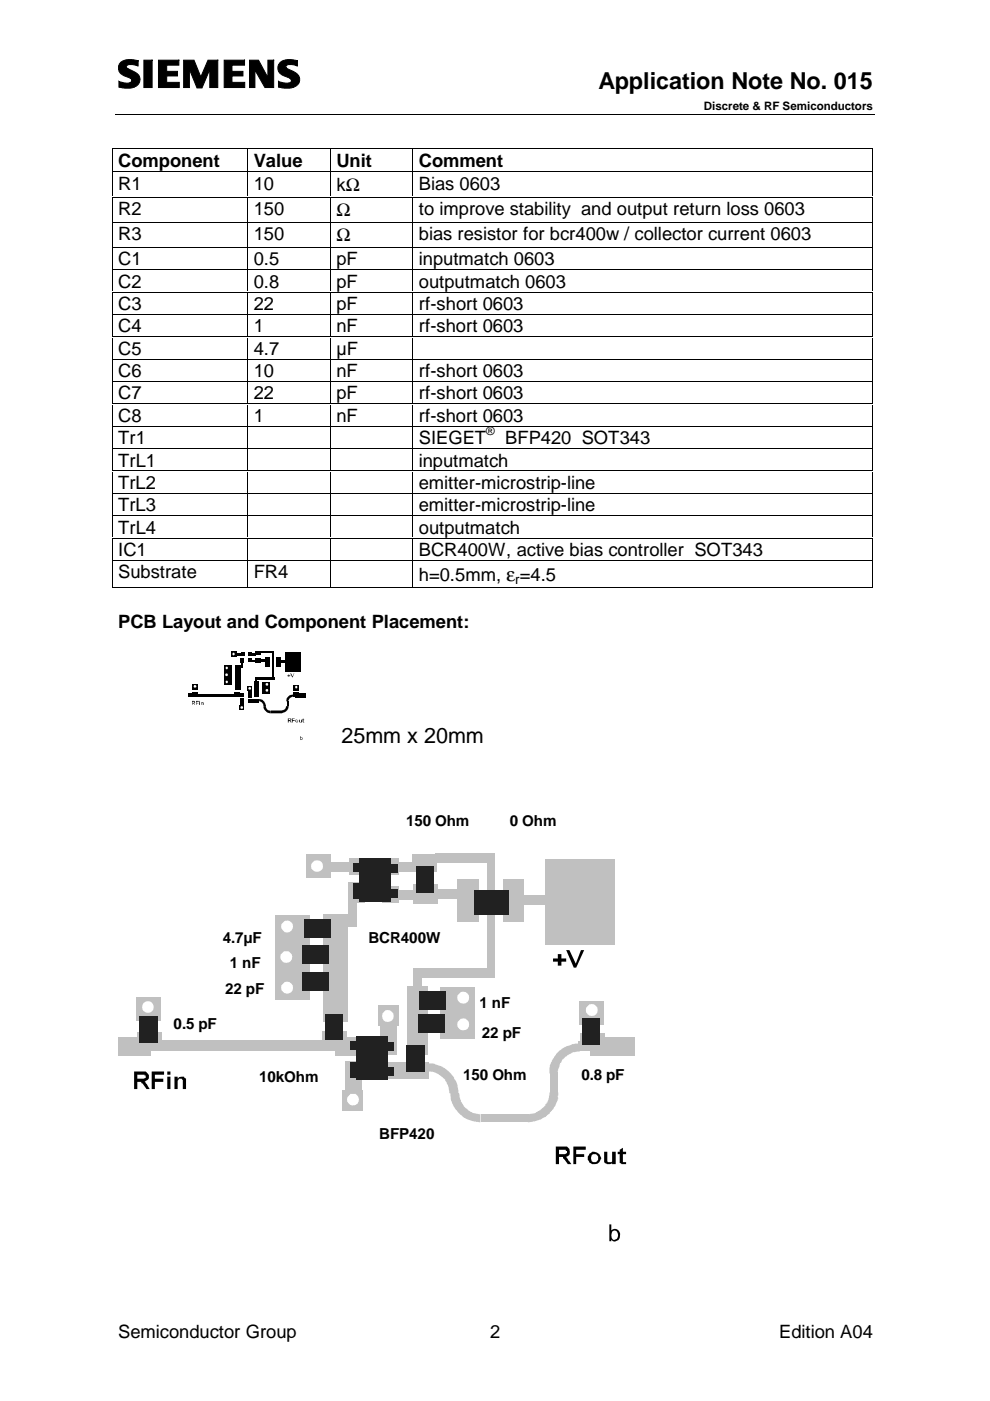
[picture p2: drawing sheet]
<svg xmlns="http://www.w3.org/2000/svg" width="210mm" height="297mm" viewBox="0 0 210 297" stroke-linecap="round" stroke-linejoin="round" font-family="sans-serif">
<g fill="#000">
<path d="M25.5 13.4l.4-.4 .8-.3 1.3-.1 1.3 .3v1.1l-1.1-.3h-.9l-.5 .2-.1 .4 2.1 1.1 .7 .6 .2 .8-.3 1a2.38 2.38 0 0 1-1.7 .9h-1.3l-1.2-.2v-1.3l1.4 .4h.9l.5-.4v-.3l-.3-.3-1.7-.7a1.62 1.62 0 0 1-.9-1.1v-.8zM30.5 12.8h1.7v5.8h-1.7zM33.6 12.8h4.3v1h-2.6v1.3h2.3v1h-2.3v1.4h2.7v1.1h-4.4zM38.9 12.8h2.2l1.5 3.5 1.5-3.5h2.1v5.8h-1.7v-3.9l-1.7 3.9h-1l-1.6-3.9v3.9h-1.3zM47.5 12.8h4.3v1h-2.6v1.3h2.3v1h-2.3v1.4h2.7v1.1h-4.4zM52.9 12.8h1.9l2 3.6v-3.6h1.2v5.8h-1.8l-2.2-3.8v3.8h-1.1zM59.3 13.4l.6-.5 1-.3 2.2 .3v1.1l-1-.3h-1l-.4 .2-.1 .5 2.4 1.3 .5 .7v.7a2.11 2.11 0 0 1-2 1.6h-1.3l-1.2-.2v-1.3l1.1 .4h1.1a.51 .51 0 0 0 .6-.3 .51 .51 0 0 0-.2-.6l-1.8-.8-.5-.4-.3-.5-.1-.8z" fill-rule="evenodd"/>
<path d="M40.7 148.6h.5l.2 .3-.3 .2 .3 .4-.4-.4h-.2l-.1 .4zM40.8 148.8v.2l.4-.1-.1-.1z" fill-rule="evenodd"/>
<path d="M41.6 148.6h.6v.2h-.6v.2h.5l-.5 .1v.4z" fill-rule="evenodd"/>
<path d="M42.2 148.6h.2v.2h-.2zM42.2 148.9h.2v.6h-.2z" fill-rule="evenodd"/>
<path d="M42.7 148.9v.1l.4-.1 .1 .6h-.2v-.5l-.3 .1v.4z" fill-rule="evenodd"/>
<path d="M55.9 149.7h.5v.3a.9 .9 0 0 0 .8 .6l.2 .1v.5l-.8-.1-.6-.6z" fill-rule="evenodd"/>
<path d="M57.4 150.6h2.4v.6h-2.4v-.6l.1 .2 .1-.1v.4h-.1h2.3h-.1v-.4l.1 .1h-2.3z" fill-rule="evenodd"/>
<path d="M60.7 149.7h.5a1.45 1.45 0 0 1-1.4 1.4v-.5l.6-.2z" fill-rule="evenodd"/>
<path d="M61 152.3l.7 .1 .1 .2-.3 .2 .3 .4-.4-.4h-.2v.4h-.2zM61.2 152.4v.3l.4-.1-.1-.2z" fill-rule="evenodd"/>
<path d="M60.9 147.9l.6-.6h.7v.5l-.2-.1-.5 .2-.4 .5 .1 .3h-.5z" fill-rule="evenodd"/>
<path d="M61.2 142.9l.1 .3h.2l-.2 .3-.1-.1h-.3v-.2h.3z" fill-rule="evenodd"/>
<path d="M61.9 152.3h.6l-.4 .1v.3h.4v.1h-.4v.4h-.2z" fill-rule="evenodd"/>
<path d="M61.5 142.8h.2l.4 .6 .3-.6-.3 .8z" fill-rule="evenodd"/>
<path d="M62.6 152.7h.6v.4h-.5zM62.8 152.7l-.1 .1 .3 .3 .2-.3-.1-.1z" fill-rule="evenodd"/>
<path d="M63.4 152.6h.2v.5l.2-.1v-.4h.2v.6l-.6-.1z" fill-rule="evenodd"/>
<path d="M64.2 152.4l.1-.1v.3h.2l-.2 .1v.4l.2 .1-.3-.1z" fill-rule="evenodd"/>
</g>
<g fill="none" stroke="#000" stroke-width=".21">
<path d="M25.5 13.4l.4-.4 .8-.3 1.3-.1 1.3 .3v1.1l-1.1-.3h-.9l-.5 .2-.1 .4 2.1 1.1 .7 .6 .2 .8-.3 1a2.38 2.38 0 0 1-1.7 .9h-1.3l-1.2-.2v-1.3l1.4 .4h.9l.5-.4v-.3l-.3-.3-1.7-.7a1.62 1.62 0 0 1-.9-1.1v-.8zM30.5 12.8h1.7v5.8h-1.7zM33.6 12.8h4.3v1h-2.6v1.3h2.3v1h-2.3v1.4h2.7v1.1h-4.4zM38.9 12.8h2.2l1.5 3.5 1.5-3.5h2.1v5.8h-1.7v-3.9l-1.7 3.9h-1l-1.6-3.9v3.9h-1.3zM47.5 12.8h4.3v1h-2.6v1.3h2.3v1h-2.3v1.4h2.7v1.1h-4.4zM52.9 12.8h1.9l2 3.6v-3.6h1.2v5.8h-1.8l-2.2-3.8v3.8h-1.1zM59.3 13.4l.6-.5 1-.3 2.2 .3v1.1l-1-.3h-1l-.4 .2-.1 .5 2.4 1.3 .5 .7v.7a2.11 2.11 0 0 1-2 1.6h-1.3l-1.2-.2v-1.3l1.1 .4h1.1a.51 .51 0 0 0 .6-.3 .51 .51 0 0 0-.2-.6l-1.8-.8-.5-.4-.3-.5-.1-.8zM23.8 31.7v4.6M23.8 36.6v5M24 31.5h28.4M24 36.4h28.4M24.5 24.3h161"/>
<path d="M52.5 31.7v4.6M52.5 36.6v5M52.7 31.5h17.2M52.7 36.4h17.2M70 31.7v4.6M70 36.6v5M70.2 31.5h17.2M70.2 36.4h17.2M87.6 31.7v4.6M87.6 36.6v5M87.7 31.5h97.2M87.7 36.4h97.2"/>
<path d="M185 31.7v4.6M185 36.6v5M23.8 41.9v5.1M23.8 47.3v5M23.8 52.6v4.4M23.8 57.3v4.5M24 41.8h28.4M24 47.1h28.4M24 52.4h28.4M24 57.2h28.4M52.5 41.9v5.1M52.5 47.3v5"/>
<path d="M52.5 52.6v4.4M52.5 57.3v4.5M52.7 41.8h17.2M52.7 47.1h17.2M52.7 52.4h17.2M52.7 57.2h17.2M70 41.9v5.1M70 47.3v5M70 52.6v4.4M70 57.3v4.5M70.2 41.8h17.2M70.2 47.1h17.2"/>
<path d="M70.2 52.4h17.2M70.2 57.2h17.2M87.6 41.9v5.1M87.6 47.3v5M87.6 52.6v4.4M87.6 57.3v4.5M87.7 41.8h97.2M87.7 47.1h97.2M87.7 52.4h97.2M87.7 57.2h97.2M185 41.9v5.1M185 47.3v5"/>
<path d="M185 52.6v4.4M185 57.3v4.5M23.8 62.1v4.4M23.8 66.8v4.5M23.8 71.6v4.4M23.8 76.3v4.4M24 61.9h28.4M24 66.7h28.4M24 71.4h28.4M24 76.2h28.4M52.5 62.1v4.4M52.5 66.8v4.5"/>
<path d="M52.5 71.6v4.4M52.5 76.3v4.4M52.7 61.9h17.2M52.7 66.7h17.2M52.7 71.4h17.2M52.7 76.2h17.2M70 62.1v4.4M70 66.8v4.5M70 71.6v4.4M70 76.3v4.4M70.2 61.9h17.2M70.2 66.7h17.2"/>
<path d="M70.2 71.4h17.2M70.2 76.2h17.2M87.6 62.1v4.4M87.6 66.8v4.5M87.6 71.6v4.4M87.6 76.3v4.4M87.7 61.9h97.2M87.7 66.7h97.2M87.7 71.4h97.2M87.7 76.2h97.2M185 62.1v4.4M185 66.8v4.5"/>
<path d="M185 71.6v4.4M185 76.3v4.4M23.8 81v4.5M23.8 85.8v4.4M23.8 90.5v4.5M23.8 95.3v4.4M24 80.9h28.4M24 85.6h28.4M24 90.4h28.4M24 95.1h28.4M24 99.9h28.4M52.5 81v4.5"/>
<path d="M52.5 85.8v4.4M52.5 90.5v4.5M52.5 95.3v4.4M52.7 80.9h17.2M52.7 85.6h17.2M52.7 90.4h17.2M52.7 95.1h17.2M52.7 99.9h17.2M70 81v4.5M70 85.8v4.4M70 90.5v4.5M70 95.3v4.4"/>
<path d="M70.2 80.9h17.2M70.2 85.6h17.2M70.2 90.4h17.2M70.2 95.1h17.2M70.2 99.9h17.2M87.6 81v4.5M87.6 85.8v4.4M87.6 90.5v4.5M87.6 95.3v4.4M87.7 80.9h97.2M87.7 85.6h97.2M87.7 90.4h97.2"/>
<path d="M87.7 95.1h97.2M87.7 99.9h97.2M185 81v4.5M185 85.8v4.4M185 90.5v4.5M185 95.3v4.4M23.8 100v4.5M23.8 104.8v4.4M23.8 109.5v4.4M23.8 114.2v4.5M23.8 119v5.4M24 104.6h28.4"/>
<path d="M24 109.3h28.4M24 114.1h28.4M24 118.8h28.4M52.5 100v4.5M52.5 104.8v4.4M52.5 109.5v4.4M52.5 114.2v4.5M52.5 119v5.4M52.7 104.6h17.2M52.7 109.3h17.2M52.7 114.1h17.2M52.7 118.8h17.2"/>
<path d="M70 100v4.5M70 104.8v4.4M70 109.5v4.4M70 114.2v4.5M70 119v5.4M70.2 104.6h17.2M70.2 109.3h17.2M70.2 114.1h17.2M70.2 118.8h17.2M87.6 100v4.5M87.6 104.8v4.4M87.6 109.5v4.4"/>
<path d="M87.6 114.2v4.5M87.6 119v5.4M87.7 104.6h97.2M87.7 109.3h97.2M87.7 114.1h97.2M87.7 118.8h97.2M185 100v4.5M185 104.8v4.4M185 109.5v4.4M185 114.2v4.5M185 119v5.4M24 124.6h28.4"/>
<path d="M52.7 124.6h17.2M70.2 124.6h17.2M87.7 124.6h97.2"/>
</g>
<g fill="#000">
<path d="M23.7 31.4h.2v.2h-.2zM23.7 36.3h.2v.3h-.2zM52.4 31.4h.3v.2h-.3zM52.4 36.3h.3v.3h-.3zM69.9 31.4h.2v.2h-.2zM69.9 36.3h.2v.3h-.2zM87.5 31.4h.2v.2h-.2zM87.5 36.3h.2v.3h-.2zM184.9 31.4h.3v.2h-.3zM184.9 36.3h.3v.3h-.3zM23.7 41.7h.2v.2h-.2zM23.7 47h.2v.2h-.2z"/>
<path d="M23.7 52.3h.2v.3h-.2zM23.7 57.1h.2v.2h-.2zM52.4 41.7h.3v.2h-.3zM52.4 47h.3v.2h-.3zM52.4 52.3h.3v.3h-.3zM52.4 57.1h.3v.2h-.3zM69.9 41.7h.2v.2h-.2zM69.9 47h.2v.2h-.2zM69.9 52.3h.2v.3h-.2zM69.9 57.1h.2v.2h-.2zM87.5 41.7h.2v.2h-.2zM87.5 47h.2v.2h-.2z"/>
<path d="M87.5 52.3h.2v.3h-.2zM87.5 57.1h.2v.2h-.2zM184.9 41.7h.3v.2h-.3zM184.9 47h.3v.2h-.3zM184.9 52.3h.3v.3h-.3zM184.9 57.1h.3v.2h-.3zM23.7 61.8h.2v.2h-.2zM23.7 66.6h.2v.2h-.2zM23.7 71.3h.2v.2h-.2zM23.7 76h.2v.3h-.2zM52.4 61.8h.3v.2h-.3zM52.4 66.6h.3v.2h-.3z"/>
<path d="M52.4 71.3h.3v.2h-.3zM52.4 76h.3v.3h-.3zM69.9 61.8h.2v.2h-.2zM69.9 66.6h.2v.2h-.2zM69.9 71.3h.2v.2h-.2zM69.9 76h.2v.3h-.2zM87.5 61.8h.2v.2h-.2zM87.5 66.6h.2v.2h-.2zM87.5 71.3h.2v.2h-.2zM87.5 76h.2v.3h-.2zM184.9 61.8h.3v.2h-.3zM184.9 66.6h.3v.2h-.3z"/>
<path d="M184.9 71.3h.3v.2h-.3zM184.9 76h.3v.3h-.3zM23.7 80.8h.2v.2h-.2zM23.7 85.5h.2v.2h-.2zM23.7 90.3h.2v.2h-.2zM23.7 95h.2v.2h-.2zM23.7 99.8h.2v.2h-.2zM52.4 80.8h.3v.2h-.3zM52.4 85.5h.3v.2h-.3zM52.4 90.3h.3v.2h-.3zM52.4 95h.3v.2h-.3zM52.4 99.8h.3v.2h-.3z"/>
<path d="M69.9 80.8h.2v.2h-.2zM69.9 85.5h.2v.2h-.2zM69.9 90.3h.2v.2h-.2zM69.9 95h.2v.2h-.2zM69.9 99.8h.2v.2h-.2zM87.5 80.8h.2v.2h-.2zM87.5 85.5h.2v.2h-.2zM87.5 90.3h.2v.2h-.2zM87.5 95h.2v.2h-.2zM87.5 99.8h.2v.2h-.2zM184.9 80.8h.3v.2h-.3zM184.9 85.5h.3v.2h-.3z"/>
<path d="M184.9 90.3h.3v.2h-.3zM184.9 95h.3v.2h-.3zM184.9 99.8h.3v.2h-.3zM23.7 104.5h.2v.2h-.2zM23.7 109.2h.2v.2h-.2zM23.7 114h.2v.2h-.2zM23.7 118.7h.2v.2h-.2zM52.4 104.5h.3v.2h-.3zM52.4 109.2h.3v.2h-.3zM52.4 114h.3v.2h-.3zM52.4 118.7h.3v.2h-.3zM69.9 104.5h.2v.2h-.2z"/>
<path d="M69.9 109.2h.2v.2h-.2zM69.9 114h.2v.2h-.2zM69.9 118.7h.2v.2h-.2zM87.5 104.5h.2v.2h-.2zM87.5 109.2h.2v.2h-.2zM87.5 114h.2v.2h-.2zM87.5 118.7h.2v.2h-.2zM184.9 104.5h.3v.2h-.3zM184.9 109.2h.3v.2h-.3zM184.9 114h.3v.2h-.3zM184.9 118.7h.3v.2h-.3zM23.7 124.5h.2v.2h-.2z"/>
<path d="M51 138.3h.8v.8h-.8zM51 139.5h.8v.9h-.8zM52.4 124.5h.3v.2h-.3zM52.7 138.3h.8v.8h-.8zM52.7 139.6h.8v.8h-.8zM53.4 138.4h.7v.5h-.7zM53.4 139.9h.8v.4h-.8zM54.1 138.1h1.2v.8h-1.2zM54.2 139.5h1.1v.9h-1.1zM55.2 139.8h1.3v.5h-1.3zM56.3 139.3h1v2.1h-1zM58.5 139.3h1v2.1h-1z"/>
<path d="M60.5 138.4h3.4v4.1h-3.4zM69.9 124.5h.2v.2h-.2zM87.5 124.5h.2v.2h-.2zM184.9 124.5h.3v.2h-.3zM39.9 147h1.5v.8h-1.5zM40.8 146.7h1.2v.6h-1.2zM41.2 147.2h9.7v.4h-9.7zM47.5 141.1h1.6v4.1h-1.6zM49.8 146.7h1.1v.6h-1.1zM49.8 141h1.2v5.2h-1.2zM50.4 147h1.3v.8h-1.3zM50.8 149.5h1v1h-1z"/>
<path d="M50.9 148.1h.8v1.4h-.8zM51 140.2h.4v1.4h-.4zM52.5 145.4h1v1h-1zM52.6 146.5h.8v1.3h-.8zM52.6 148.2h2.3v.8h-2.3zM53.8 144.5h1v3.3h-1zM54.2 143.6h.4v1.6h-.4zM54.3 143.6h3.8v.5h-3.8zM55.5 144.5h1.6v2.5h-1.6zM59.3 140.1h1.4v.4h-1.4zM60.8 148.7h.4v1h-.4zM62.1 147.2h2.3v.4h-2.3z"/>
<path d="M62.2 146.7h1.2v.6h-1.2zM62.2 145.2h1.2v1.2h-1.2zM62.7 146.9h2.2v.9h-2.2z"/>
</g>
<path d="M55.3 138.3h2.8M57.9 138.4v5.5M57.5 150.9h2.2" fill="none" stroke="#000" stroke-width=".38"/>
<path d="M51 149.8h.5v.4h-.5z" fill-rule="evenodd" fill="#fff"/>
<path d="M40.8 145.1h1.1v1.1h-1.1z" fill="#000"/>
<g fill="#fff">
<path d="M52.7 145.7h.5v.5h-.5z" fill-rule="evenodd"/>
<path d="M41.1 145.3h.5v.4h-.5z" fill-rule="evenodd"/>
<path d="M62.6 145.5h.4v.4h-.4z" fill-rule="evenodd"/>
<path d="M56.4 144.9h.4v.4h-.4z" fill-rule="evenodd"/>
<path d="M56.4 146.2h.4v.4h-.4z" fill-rule="evenodd"/>
<path d="M47.9 144.4h.3v.4h-.3z" fill-rule="evenodd"/>
<path d="M47.8 142.9h.4v.4h-.4z" fill-rule="evenodd"/>
<path d="M47.9 141.4h.3v.4h-.3z" fill-rule="evenodd"/>
</g>
<path d="M49 138.1h1.2v1.2h-1.2z" fill="#000"/>
<path d="M49.4 138.4h.3v.5h-.3z" fill-rule="evenodd" fill="#fff"/>
<path d="M50 138.4h1.3v.5h-1.3z" fill="#000"/>
<g fill="#000">
<path d="M54.9 148.2l.7 .2 .5 .5 .3 .8-.5-.1a1.02 1.02 0 0 0-1-.9z" fill-rule="evenodd"/>
<path d="M63.7 156.1v.2l.5 .2-.3 .4h-.2zM63.8 156.4l-.1 .3 .2 .1 .2-.2z" fill-rule="evenodd"/>
</g>
<g fill="#c0c0c0">
<path d="M25.1 219.8h6.9v3.9h-6.9z"/>
<path d="M30.9 220.7h42.5v2.1h-42.5z"/>
<path d="M71.1 219.8h5.8v3.9h-5.8z"/>
<path d="M29.1 219h5.3v2.5h-5.3z"/>
<path d="M68.3 218.7h5.2v2.6h-5.2z"/>
<path d="M73.2 224.9h3.5v6.1h-3.5z"/>
<path d="M72.6 231.1h4.4v4.3h-4.4z"/>
<path d="M80.6 217.6h3.5v6.1h-3.5z"/>
<path d="M80.2 213.1h4.3v4.4h-4.3z"/>
<path d="M80.6 225.3h10.4v3.5h-10.4z"/>
<path d="M86.3 209.1h4.3v14.6h-4.3z"/>
<path d="M101.9 236.3h10.1v1.6h-10.1z"/>
<path d="M125.2 219.8h9.5v3.9h-9.5z"/>
<path d="M122.9 219.1h5.3v2.4h-5.3z"/>
<path d="M116.6 227.4h1.6v4.4h-1.6z"/>
<path d="M122.5 220.8h10.1v2.1h-10.1z"/>
<path d="M93.4 209.3h7.2v10.9h-7.2z"/>
<path d="M122.8 212.4h5.2v4.9h-5.2z"/>
<path d="M68.5 193.8h5.2v22.8h-5.2z"/>
<path d="M58.3 194h7.4v18h-7.4z"/>
<path d="M74 182.1h3.4v3.5h-3.4z"/>
<path d="M73.8 187h3.4v4.3h-3.4z"/>
<path d="M81.1 182.1h3.5v3.5h-3.5z"/>
<path d="M81.1 188h3.5v3.5h-3.5z"/>
<path d="M73.8 190.5h1.8v6.1h-1.8z"/>
<path d="M87.4 181h5.2v3.8h-5.2z"/>
<path d="M87.5 187.6h5.2v4.1h-5.2z"/>
<path d="M84.1 182.7h3.6v2h-3.6z"/>
<path d="M84.3 188.8h3.5v2h-3.5z"/>
<path d="M96.9 186.5h4.6v8.9h-4.6z"/>
<path d="M106.7 186.5h4.3v8.9h-4.3z"/>
<path d="M103.3 182.7h1.6v23.8h-1.6z"/>
<path d="M88 205.2h16.9v2h-16.9z"/>
<path d="M87.7 205.2h1.8v6.9h-1.8z"/>
<path d="M92.3 181h12.6v2h-12.6z"/>
<path d="M115.6 182.2h14.7v18.2h-14.7z"/>
<path d="M110.4 189.8h6v2h-6z"/>
<path d="M92 188.7h6.1v1.9h-6.1z"/>
</g>
<g fill="#c0c0c0">
<path d="M111.9 236.2h.4l-.5 .1 1.5-.2-.3 .1 1.3-.6-.3 .2v-.2l.7-.2-.3 .1 .8-.7-.1 .3 .5-.8v.2v-.4l.6-.5-.4 .4 .4-.5 .2-.8v.3l.2-1.4v.3v-.3h1.8l-.1 1.6-.6 1.2 .1-.1v.2l-1.3 1.7-.9 .6-.5 .2 .3-.2-.7 .5-1.1 .4-1.7 .2z" fill-rule="evenodd"/>
<path d="M117.9 223.5l1.2-1.1 .9-.4-.4 .1 .4-.3 1.6-.5-.1 .1 1.4-.1v1.6h-.8h.3l-1.3 .4-1.1 .7-.6 .6 .1-.1-.8 1.1-.4 1.4v-.2v.8h-1.8l.1-1.7 .4-1 .3-.3-.2 .1z" fill-rule="evenodd"/>
<path d="M95.5 231.8h1.9v1v-.2l.4 .9-.2-.1 .9 1.3-.1-.2 .5 .6-.1-.1 .8 .6h-.2l.8 .4-.4-.2 1 .4-.3-.1 1.3 .1v1.7l-1.6-.2-1.7-.7-1.5-1.3-.9-1.4 .2 .2a2.31 2.31 0 0 1-.7-1.9z" fill-rule="evenodd"/>
</g>
<g fill="#000">
<path d="M117.3 203.2h1v-.9h.7v.9h1v.7h-1v.8h-.7v-.8h-1z" fill-rule="evenodd"/>
<path d="M120 201.4h.7l1.4 2.9 1.1-2.9h.7l-1.7 3.8h-.5z" fill-rule="evenodd"/>
<path d="M28.4 227.2h2.5l.7 .7a1.23 1.23 0 0 1-1 1.5h.2l.9 1.5h-.6l-.9-1.2-.2-.1v-.2h-.9v1.5h-.7zM29.1 227.9v.8h1.4l.4-.2v-.5h-.3v-.1z" fill-rule="evenodd"/>
<path d="M32.2 227.2h2.6v.7h-2v.8h1.8v.7h-1.8v1.5h-.6z" fill-rule="evenodd"/>
<path d="M35.5 227.2h.6v.7h-.6zM35.5 228.3h.6v2.6h-.6z" fill-rule="evenodd"/>
<path d="M37 228.3h.7v.4l.3-.3 1-.1 .1 .2 .3 .2v2.2h-.6v-1.9l-.3-.3h-.6l-.2 .4v1.8h-.7z" fill-rule="evenodd"/>
<path d="M117.8 243.1h2.4a1.28 1.28 0 0 1 .2 2l-.4 .2 1.1 1.5h-.7l-1-1.2v-.3h-.9v1.5h-.7zM118.5 243.8v.9h1.3l.4-.2v-.5h-.2v-.2z" fill-rule="evenodd"/>
<path d="M121.6 243.1h2.6v.7h-2v.9h1.7v.6h-1.7v1.5h-.6z" fill-rule="evenodd"/>
<path d="M125 244.6l.3-.1a1.26 1.26 0 0 1 1.8 .2l.4 .9-.4 .8a1.43 1.43 0 0 1-1.7 .3 1.43 1.43 0 0 1-.8-1.5zM125.5 244.9l-.2 .7 .2 .6 .3 .2h.5l.3-.2 .2-.3v-.7l-.2-.3-.3-.2z" fill-rule="evenodd"/>
<path d="M128.1 244.2h.7v2l.1 .2h.8l.1-2.2h.7v2.6h-.7v-.4v.3a1.23 1.23 0 0 1-1.7-.3z" fill-rule="evenodd"/>
<path d="M131.4 243.8l.7-.5v.9h.6v.5h-.6v1.7h.6v.4h-.9l-.4-.2v-1.9h-.4v-.5h.4z" fill-rule="evenodd"/>
</g>
<path d="M74 232.3l.3-.4h1a1.28 1.28 0 0 1 .8 1.7 1.28 1.28 0 0 1-1.7 .7 1.28 1.28 0 0 1-.8-1.6z" fill-rule="evenodd" fill="#fff"/>
<path d="M28.9 211.5h5.3v5h-5.3z" fill="#c0c0c0"/>
<g fill="#fff">
<path d="M59.5 202.4l.7-.7h1l.7 .7a1.28 1.28 0 0 1-1.2 1.7 1.28 1.28 0 0 1-1.2-1.7z" fill-rule="evenodd"/>
<circle cx="82.2" cy="215.5" r="1.25"/>
<circle cx="31.3" cy="213.5" r="1.24"/>
<circle cx="125.5" cy="214.1" r="1.28"/>
<circle cx="98.2" cy="211.5" r="1.28"/>
<circle cx="98.2" cy="217.2" r="1.28"/>
<circle cx="60.9" cy="209.4" r="1.28"/>
<circle cx="60.9" cy="196.4" r="1.28"/>
</g>
<path d="M65 181.2h5.2v5h-5.2z" fill="#c0c0c0"/>
<circle cx="67.2" cy="183.6" r="1.25" fill="#fff"/>
<path d="M69.4 182.7h5.8v2h-5.8z" fill="#c0c0c0"/>
<path d="M129.2 259.6h.4v1.3a1.11 1.11 0 0 1 1.3-.2 1.11 1.11 0 0 1 .6 1.1l-.1 .7-.3 .4-.7 .3h-.4l-.4-.4v.4h-.4zM129.8 261.1a1.35 1.35 0 0 0 .4 1.8l.6-.2a1.08 1.08 0 0 0-.6-1.8z" fill-rule="evenodd" fill="#000"/>
<path d="M90.8 225.5a6.2 6.2 0 0 1 3.2 .8l-.3-.1 .6 .3 1.4 1.2 .6 .7v.3l-.1-.2 .4 .7-.3-.3a2.03 2.03 0 0 1 .7 1.8v-.2l.2 1.3h-1.9l-.1-1.5v.3l-.3-.7 .3 .3-1-1.5 .1 .2-1.3-1.2 .3 .2-.7-.4-1-.3 .1 .1-.9-.1z" fill-rule="evenodd" fill="#c0c0c0"/>
<g fill="#212121">
<path d="M75.5 219.6h6.7v9.3h-6.7z"/>
<path d="M82.1 220.9h1.4v1.9h-1.4z"/>
<path d="M82.1 226.2h1.4v2h-1.4z"/>
<path d="M74.2 220.7h1.4v1.9h-1.4z"/>
<path d="M74.2 225.1h1.4v3.3h-1.4z"/>
<path d="M29.6 215.5h3.9v5.5h-3.9z"/>
<path d="M69 215.1h3.8v5.4h-3.8z"/>
<path d="M86.3 221.7h3.8v5.5h-3.8z"/>
<path d="M123.5 216h3.8v5.5h-3.8z"/>
<path d="M88.3 183.7h3.8v5.5h-3.8z"/>
<path d="M76.3 181.9h6.6v9.3h-6.6z"/>
<path d="M82.9 183.2h1.4v1.9h-1.4z"/>
<path d="M82.9 188.5h1.4v1.9h-1.4z"/>
<path d="M74.9 182.9h1.4v1.9h-1.4z"/>
<path d="M74.9 187.4h1.4v3.2h-1.4z"/>
<path d="M100.5 188.7h7.4v5.2h-7.4z"/>
<path d="M64.4 194.9h5.7v4h-5.7z"/>
<path d="M64.2 200.5h5.6v3.9h-5.6z"/>
<path d="M64.2 206.3h5.6v3.8h-5.6z"/>
<path d="M88.9 210.2h5.6v3.9h-5.6z"/>
<path d="M88.6 215.2h5.7v3.8h-5.7z"/>
</g>
<text font-size="5" x="126.9" y="18.8">Application Note No. 015</text>
<text font-size="4.6" x="72.4" y="157.6">25mm x 20mm</text>
<g font-size="3.9">
<text x="25.1" y="35.5">Component</text>
<text x="53.8" y="35.5">Value</text>
<text x="71.3" y="35.5">Unit</text>
<text x="88.8" y="35.5">Comment</text>
<text x="25.1" y="40.2">R1</text>
<text x="53.8" y="40.2">10</text>
<text x="71.3" y="40.5">kΩ</text>
<text x="88.8" y="40.2">Bias 0603</text>
<text x="25.1" y="45.6">R2</text>
<text x="53.8" y="45.6">150</text>
<text x="71.3" y="45.9">Ω</text>
<text x="88.8" y="45.6">to improve stability and output return loss 0603</text>
<text x="25.1" y="50.9">R3</text>
<text x="53.8" y="50.9">150</text>
<text x="71.3" y="51.2">Ω</text>
<text x="88.8" y="50.9">bias resistor for bcr400w / collector current 0603</text>
<text x="25.1" y="56.2">C1</text>
<text x="53.8" y="56.2">0.5</text>
<text x="71.3" y="56.2">pF</text>
<text x="88.8" y="56.2">inputmatch 0603</text>
<text x="25.1" y="61">C2</text>
<text x="25.1" y="65.7">C3</text>
<text x="53.8" y="61">0.8</text>
<text x="53.8" y="65.7">22</text>
<text x="71.3" y="61">pF</text>
<text x="71.3" y="65.7">pF</text>
<text x="88.8" y="61">outputmatch 0603</text>
<text x="88.8" y="65.7">rf-short 0603</text>
<text x="25.1" y="70.5">C4</text>
<text x="53.8" y="70.5">1</text>
<text x="71.3" y="70.5">nF</text>
<text x="88.8" y="70.5">rf-short 0603</text>
<text x="25.1" y="75.2">C5</text>
<text x="53.8" y="75.2">4.7</text>
<text x="71.3" y="75.2">µF</text>
<text x="25.1" y="79.9">C6</text>
<text x="53.8" y="79.9">10</text>
<text x="71.3" y="79.9">nF</text>
<text x="88.8" y="79.9">rf-short 0603</text>
<text x="25.1" y="84.7">C7</text>
<text x="25.1" y="89.4">C8</text>
<text x="53.8" y="84.7">22</text>
<text x="53.8" y="89.4">1</text>
<text x="71.3" y="84.7">pF</text>
<text x="71.3" y="89.4">nF</text>
<text x="88.8" y="84.7">rf-short 0603</text>
<text x="88.8" y="89.4">rf-short 0603</text>
<text x="25.1" y="94.2">Tr1</text>
<text x="88.8" y="94.2">SIEGET</text>
<text x="107.1" y="94.2">BFP420 SOT343</text>
<text x="25.1" y="98.9">TrL1</text>
<text x="88.8" y="98.9">inputmatch</text>
<text x="25.1" y="103.6">TrL2</text>
<text x="88.8" y="103.6">emitter-microstrip-line</text>
<text x="25.1" y="108.4">TrL3</text>
<text x="25.1" y="113.1">TrL4</text>
<text x="88.8" y="108.4">emitter-microstrip-line</text>
<text x="88.8" y="113.1">outputmatch</text>
<text x="25.1" y="117.9">IC1</text>
<text x="88.8" y="117.9">BCR400W, active bias controller SOT343</text>
<text x="25.1" y="122.6">Substrate</text>
<text x="53.8" y="122.6">FR4</text>
<text x="88.8" y="123.2">h=0.5mm, ε =4.5</text>
<text x="25.1" y="133.2">PCB Layout and Component Placement:</text>
<text x="25.1" y="283.7">Semiconductor Group</text>
<text x="103.9" y="283.7">2</text>
<text x="165.2" y="283.7">Edition A04</text>
</g>
<g font-size="3.2">
<text x="86.1" y="175.2">150 Ohm</text>
<text x="108.1" y="175.2">0 Ohm</text>
<text x="47.2" y="199.9">4.7µF</text>
<text x="78.1" y="199.9">BCR400W</text>
<text x="48.8" y="205.2">1 nF</text>
<text x="47.7" y="210.8">22 pF</text>
<text x="101.7" y="213.7">1 nF</text>
<text x="36.8" y="218.2">0.5 pF</text>
<text x="102.2" y="220.2">22 pF</text>
<text x="54.9" y="229.4">10kOhm</text>
<text x="98.2" y="229">150 Ohm</text>
<text x="123.3" y="229">0.8 pF</text>
<text x="80.4" y="241.6">BFP420</text>
</g>
<text font-size="2.8" x="109.3" y="123.8">r</text>
<g font-size="2.5">
<text x="149.2" y="23.3">Discrete &amp; RF Semiconductors</text>
<text x="103.1" y="92.2">®</text>
</g>
</svg>
